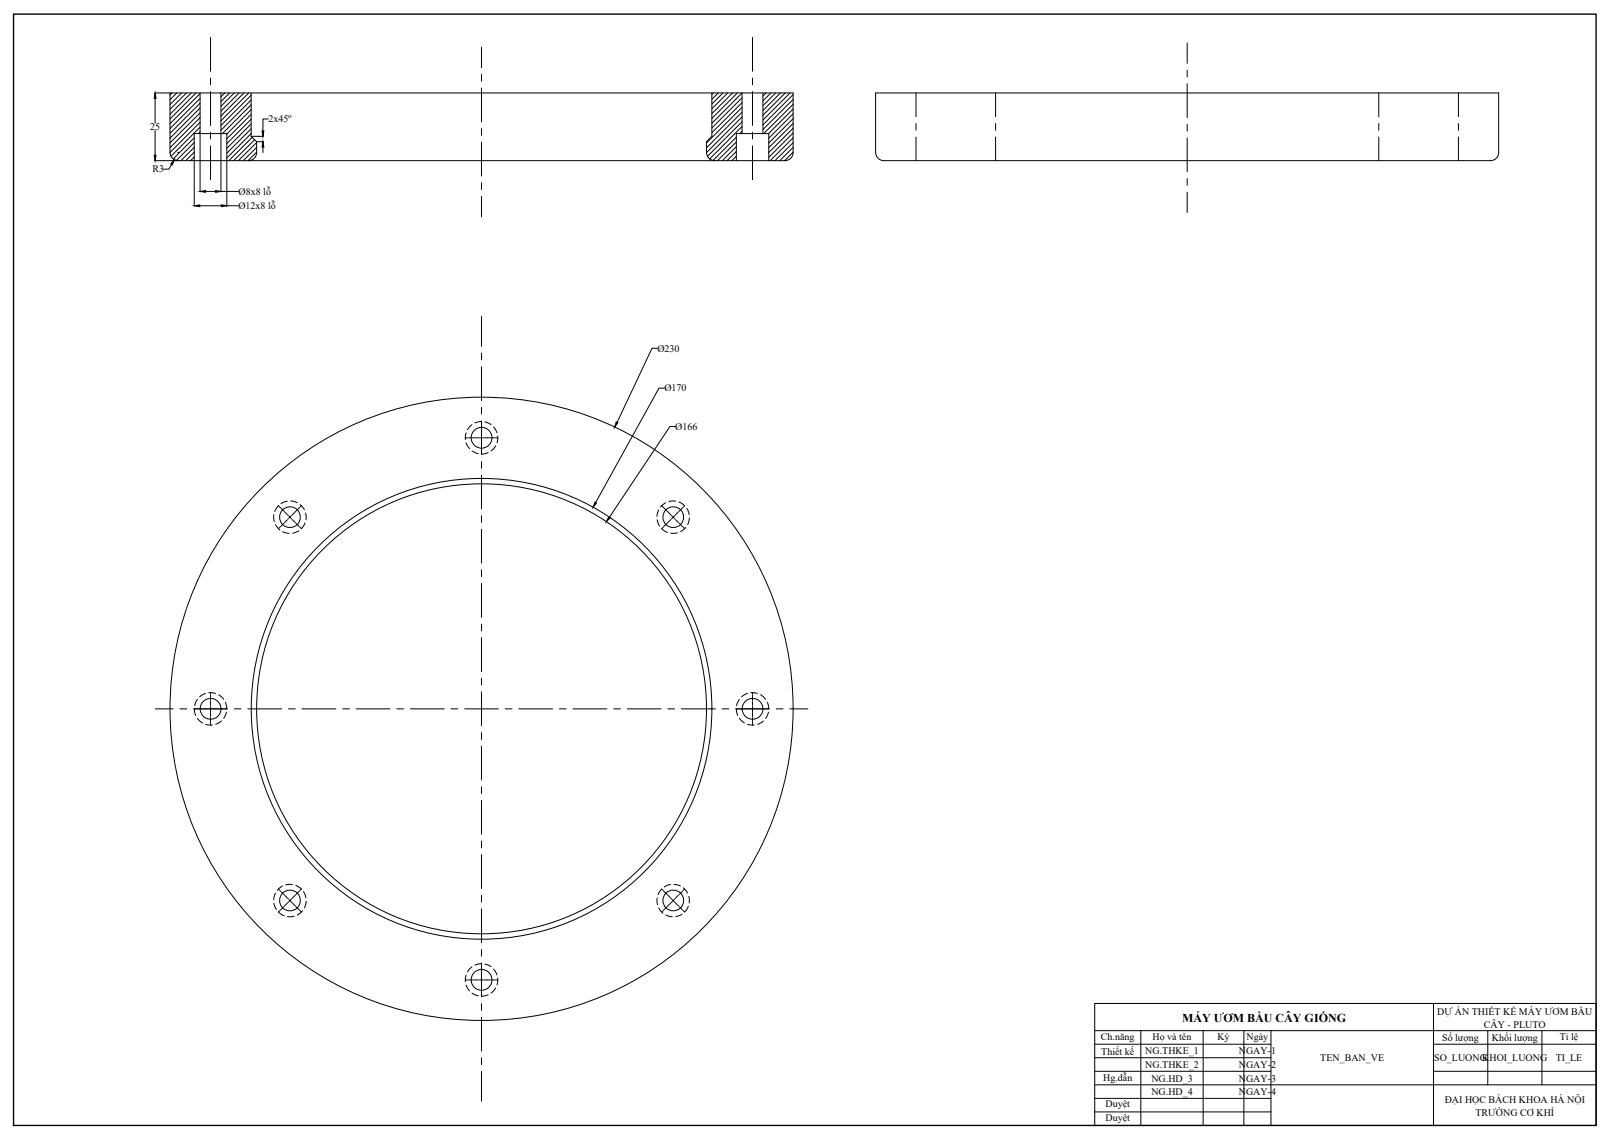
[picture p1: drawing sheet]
<svg xmlns="http://www.w3.org/2000/svg" width="594mm" height="420mm" viewBox="0 0 594 420" stroke-linecap="round" stroke-linejoin="round" font-family="sans-serif">
<!-- layer: gach vat lieu -->
<g fill="none" stroke="#000" stroke-width=".37">
<path d="M63.5 34.3l-.8 .8M65.2 34.3l-2.5 2.5M67 34.3l-4.3 4.3M68.8 34.3l-6.1 6M70.6 34.3l-7.9 7.8M72.3 34.3l-9.6 9.6M73.8 34.5l-11.1 11.1M73.8 36.3l-11.1 11.1M73.8 38.1l-11.1 11.1M73.8 39.8l-11.1 11.2M82.9 34.3l-1.4 1.4M84.7 34.3l-3.2 3.2"/>
<path d="M86.4 34.3l-4.9 4.9M88.2 34.3l-6.7 6.7M90 34.3l-8.5 8.5M91.8 34.3l-10.3 10.2M92.7 35.1l-11.2 11.2M92.7 36.9l-11.2 11.1M92.7 38.7l-10.6 10.6M263.2 34.3l-.5 .5M265 34.3l-2.3 2.3M266.8 34.3l-4.1 4.1M268.5 34.3l-5.8 5.8M270.3 34.3l-7.6 7.6"/>
<path d="M272.1 34.3l-9.4 9.4M273.8 34.3l-11.1 11.2M273.8 36.1l-11.1 11.1M273.8 37.8l-11.1 11.2M273.8 39.6l-13.1 13.1M282.7 34.3l-1.2 1.1M284.4 34.3l-2.9 2.9M286.2 34.3l-4.7 4.7M288 34.3l-6.5 6.4M289.7 34.3l-8.2 8.2M291.5 34.3l-10 10M292.7 34.9l-11.2 11.2"/>
<path d="M292.7 36.7l-11.2 11.1M292.7 38.5l-10.9 10.8M71.7 50.8l-7.8 7.8M71.7 52.6l-6.6 6.6M71.7 54.4l-4.9 4.9M71.7 56.1l-3.2 3.2M71.7 57.9l-1.4 1.4M73.8 41.6l-11.1 11.1M73.8 43.4l-11.1 11.1M73.8 45.1l-11.1 11.2M73.8 46.9l-10.7 10.8M73.8 48.7l-.6 .6"/>
<path d="M92.7 40.4l-9 9M92.7 42.2l-9 9M92.7 44l-9 9M92.7 45.7l-9 9M92.7 47.5l-9 9M92.7 49.3l-9 9M93 50.7l-8.5 8.6M93.9 51.6l-7.7 7.7M94.7 52.6l-6.7 6.7M94.7 54.4l-5 4.9M94.7 56.1l-3.2 3.2M271.7 50.6l-8.6 8.6"/>
<path d="M271.7 52.4l-6.9 6.9M271.7 54.1l-5.2 5.2M271.7 55.9l-3.4 3.4M271.7 57.7l-1.7 1.6M273.8 41.4l-13.1 13.1M273.8 43.1l-13.1 13.2M273.8 44.9l-12.8 12.8M273.8 46.7l-12 12M273.8 48.4l-.8 .9M292.7 40.2l-9.1 9.1M292.7 42l-9 9M292.7 43.8l-9 8.9"/>
<path d="M292.7 45.6l-9 8.9M292.7 47.3l-9 9M292.7 49.1l-9 8.9M292.7 50.8l-8.5 8.5M292.7 52.6l-6.7 6.7M292.7 54.4l-5 4.9M292.7 56.1l-3.2 3.2"/>
</g>
<!-- layer: net dam -->
<g fill="none" stroke="#000" stroke-width=".37">
<path d="M73.8 34.3v15M81.5 34.3v15M92.7 34.3v16l2 2v4a2.98 2.98 0 0 1-3 3M262.7 34.3v16l-2 2v4a2.98 2.98 0 0 0 3 3M273.8 34.3v15M281.5 34.3v15M62.8 56.3a2.98 2.98 0 0 0 3 3h223.8a2.98 2.98 0 0 0 3.1-3v-22h-230v22M71.7 59.3v-10h12v10M271.7 59.3v-10h12v10M323.1 56.3a2.98 2.98 0 0 0 3 3h223.9a2.98 2.98 0 0 0 3-3v-22h-229.9v22M403.9 370.2h185v45h-185zM529 370.2v45"/>
<path d="M403.9 380.2h185M403.9 385.2h65.1M403.9 390.2h65.1M403.9 395.2h65.1M421 380.2v35M443.9 380.2v35M459 380.2v35M469 380.2v35M529 385.2h59.9M529 395.2h59.9M549 380.2v20M569 380.2v20"/>
<path d="M403.9 400.2h185M403.9 405.2h65.1M403.9 410.2h65.1"/>
<circle cx="177.7" cy="161.5" r="3.8"/>
<circle cx="107" cy="190.8" r="3.8"/>
<circle cx="248.4" cy="190.8" r="3.8"/>
<circle cx="77.7" cy="261.5" r="3.8"/>
<circle cx="177.7" cy="261.5" r="115"/>
<circle cx="177.7" cy="261.5" r="85"/>
<circle cx="177.7" cy="261.5" r="83"/>
<circle cx="277.7" cy="261.5" r="3.8"/>
<circle cx="107" cy="332.2" r="3.8"/>
<circle cx="248.4" cy="332.2" r="3.8"/>
<circle cx="177.7" cy="361.5" r="3.8"/>
</g>
<!-- layer: duong tam -->
<g fill="none" stroke="#000" stroke-width=".37">
<path d="M77.7 13.8v12.5M177.7 17.4v7.5M277.7 13.8v12.5M438.1 15.8v7.6M77.7 28.8v2.5M77.7 33.8v12.5M177.7 27.4v2.5M177.7 32.5v12.5M277.7 28.8v2.5M277.7 33.8v12.5M338 34.3v8.8M367.4 34.3v8.8"/>
<path d="M438.1 25.9v2.5M438.1 30.9v12.5M508.8 34.3v8.8M538.1 34.3v8.8M77.7 48.8v2.5M77.7 53.8v12.5M177.7 47.5v2.5M177.7 52.5v12.4M277.7 48.8v2.5M277.7 53.8v12.5M338 45.6v2.4M338 50.5v8.8"/>
<path d="M367.4 45.6v2.4M367.4 50.5v8.8M438.1 45.9v2.5M438.1 50.9v12.5M508.8 45.6v2.4M508.8 50.5v8.8M538.1 45.6v2.4M538.1 50.5v8.8M177.7 67.4v2.5M177.7 72.4v7.6M438.1 65.9v2.5M438.1 70.9v7.5"/>
<path d="M177.7 116.8v11M177.7 130.3v2.5M177.7 135.3v12.4M177.7 150.2v2.5M177.7 155.2v12.5M171.7 161.5h.6M172.6 161.5h.2M173.1 161.5h1.2M174.5 161.5h.3M175 161.5h1.3M176.6 161.5h.2M177 161.5h1.3"/>
<path d="M177.7 170.3v2.5M177.7 175.3v12.4M178.6 161.5h.2M179.1 161.5h1.2M180.6 161.5h.2M181.1 161.5h1.2M182.5 161.5h.3M183 161.5h.7M102.7 186.5l.5 .5M103.2 194.6l-.5 .4M103.3 187.2l.2 .1M103.5 194.2l-.2 .2"/>
<path d="M103.7 187.5l.9 .9M104.6 193.2l-.9 .9M104.8 188.6l.1 .2M104.9 192.8l-.1 .2M105.1 188.9l.9 .9M106 191.8l-.9 .9M106.2 190l.1 .2M106.3 191.4l-.1 .2M106.6 190.3l.8 .9M107.4 190.3l-.8 .9M107.6 191.4l.2 .2M107.8 190l-.2 .2"/>
<path d="M107.9 191.8l.9 .9M108.8 188.9l-.9 .9M109 192.8l.2 .2M109.2 188.6l-.2 .2M109.3 193.2l.9 .9M110.2 187.5l-.9 .9M110.4 194.2l.2 .2M110.6 187.2l-.2 .1M110.8 194.6l.4 .4M111.2 186.5l-.4 .5M177.7 190.2v2.5M177.7 195.2v12.5"/>
<path d="M244.1 186.5l.5 .5M244.6 194.6l-.5 .4M244.8 187.2l.1 .1M244.9 194.2l-.1 .2M245.1 187.5l.9 .9M246 193.2l-.9 .9M246.2 188.6l.2 .2M246.4 192.8l-.2 .2M246.5 188.9l.9 .9M247.4 191.8l-.9 .9M247.6 190l.2 .2M247.8 191.4l-.2 .2"/>
<path d="M247.9 190.3l.9 .9M248.8 190.3l-.9 .9M249 191.4l.2 .2M249.2 190l-.2 .2M249.3 191.8l.9 .9M250.2 188.9l-.9 .9M250.4 192.8l.2 .2M250.6 188.6l-.2 .2M250.8 193.2l.9 .9M251.7 187.5l-.9 .9M251.8 194.2l.2 .2M252 187.2l-.2 .1"/>
<path d="M252.2 194.6l.4 .4M252.6 186.5l-.4 .5M177.7 210.2v2.5M177.7 215.2v12.6M177.7 230.3v2.4M177.7 235.2v12.5M77.7 255.5v.6M77.7 256.4v.2M77.7 256.9v1.2M77.7 258.4v.2M77.7 258.9v1.2M177.7 250.2v2.5"/>
<path d="M177.7 255.2v12.6M277.7 255.5v.6M277.7 256.4v.2M277.7 256.9v1.2M277.7 258.4v.2M277.7 258.9v1.2M57.3 261.5h6.6M66.4 261.5h2.5M71.5 261.5h12.4M77.7 260.4v.2M77.7 260.9v1.2M77.7 262.4v.2"/>
<path d="M77.7 262.8v1.3M77.7 264.4v.2M77.7 264.9v1.2M77.7 266.4v.2M77.7 266.9v.6M86.4 261.5h2.5M91.4 261.5h12.5M106.4 261.5h2.5M111.4 261.5h12.6M126.4 261.5h2.5M131.4 261.5h12.5M146.4 261.5h2.5"/>
<path d="M151.4 261.5h12.5M166.5 261.5h2.5M171.4 261.5h12.5M177.7 270.3v2.5M177.7 275.3v12.4M186.4 261.5h2.5M191.4 261.5h12.5M206.4 261.5h2.5M211.4 261.5h12.5M226.4 261.5h2.5M231.4 261.5h12.5M246.4 261.5h2.5"/>
<path d="M251.4 261.5h12.5M266.4 261.5h2.5M271.4 261.5h12.5M277.7 260.4v.2M277.7 260.9v1.2M277.7 262.4v.2M277.7 262.8v1.3M277.7 264.4v.2M277.7 264.9v1.2M277.7 266.4v.2M277.7 266.9v.6M286.4 261.5h2.5"/>
<path d="M291.4 261.5h6.7M177.7 290.2v2.5M177.7 295.2v12.5M177.7 310.3v2.5M177.7 315.3v12.4M102.7 328l.5 .4M103.2 336l-.5 .4M103.3 328.6l.2 .2M103.5 335.7l-.2 .1M103.7 328.9l.9 .9M104.6 334.6l-.9 .9M104.8 330l.1 .2"/>
<path d="M104.9 334.2l-.1 .2M105.1 330.3l.9 .9M106 333.2l-.9 .9M106.2 331.4l.1 .2M106.3 332.8l-.1 .2M106.6 331.8l.8 .9M107.4 331.8l-.8 .9M107.6 332.8l.2 .2M107.8 331.4l-.2 .2M107.9 333.2l.9 .9M108.8 330.3l-.9 .9M109 334.2l.2 .2"/>
<path d="M109.2 330l-.2 .2M109.3 334.6l.9 .9M110.2 328.9l-.9 .9M110.4 335.7l.2 .1M110.6 328.6l-.2 .2M110.8 336l.4 .4M111.2 328l-.4 .4M177.7 330.2v2.5M177.7 335.2v12.5M244.1 328l.5 .4M244.6 336l-.5 .4M244.8 328.6l.1 .2"/>
<path d="M244.9 335.7l-.1 .1M245.1 328.9l.9 .9M246 334.6l-.9 .9M246.2 330l.2 .2M246.4 334.2l-.2 .2M246.5 330.3l.9 .9M247.4 333.2l-.9 .9M247.6 331.4l.2 .2M247.8 332.8l-.2 .2M247.9 331.8l.9 .9M248.8 331.8l-.9 .9M249 332.8l.2 .2"/>
<path d="M249.2 331.4l-.2 .2M249.3 333.2l.9 .9M250.2 330.3l-.9 .9M250.4 334.2l.2 .2M250.6 330l-.2 .2M250.8 334.6l.9 .9M251.7 328.9l-.9 .9M251.8 335.7l.2 .1M252 328.6l-.2 .2M252.2 336l.4 .4M252.6 328l-.4 .4M177.7 350.2v2.5"/>
<path d="M177.7 355.2v12.5M171.7 361.5h.6M172.6 361.5h.2M173.1 361.5h1.2M174.5 361.5h.3M175 361.5h1.3M176.6 361.5h.2M177 361.5h1.3M177.7 370.2v2.5M177.7 375.2v12.5M178.6 361.5h.2M179.1 361.5h1.2"/>
<path d="M180.6 361.5h.2M181.1 361.5h1.2M182.5 361.5h.3M183 361.5h.7M177.7 390.2v2.5M177.7 395.2v11"/>
</g>
<!-- layer: net dut -->
<g fill="none" stroke="#000" stroke-width=".37">
<path d="M172 159.7l-.3 2.4M174.2 156.7l-1.7 1.8M177.7 155.5l-2.5 .5M178.9 155.6l2.3 1M182.1 157.5l1.3 2.1M172 163.4l1.3 2.1M174.2 166.4l2.3 .9M180.1 167l-2.4 .5M182.9 164.5l-1.7 1.8M183.6 160.9l-.2 2.4M101 189.9l.2 2.5M101.6 193.5l1.7 2"/>
<path d="M102.7 186.6l-1.3 2.1M104.3 196.1l2.4 .7M106 184.9l-2.3 .9M107.3 184.8l2.4 .7M110.3 195.8l-2.4 .9M110.7 186.1l1.6 1.9M112.6 192.9l-1.4 2.1M112.7 189.2l.2 2.5M242.5 191.8l.9 2.3M243 188.1l-.6 2.4M244.1 195l2.2 1.4M245.7 185.5l-2 1.5"/>
<path d="M249.3 184.9l-2.5 .1M249.9 196.6l-2.4 .1M250.5 185.2l2.1 1.3M253.1 194.6l-2 1.5M253.4 187.5l.9 2.3M254.4 191.1l-.7 2.4M72.9 258l-1.1 2.3M75.8 255.8l-2.1 1.2M77 255.5l2.5 .3M80.7 256.3l1.8 1.7M83.1 259l.6 2.5M272.8 258l-1 2.3"/>
<path d="M275.8 255.8l-2.2 1.2M277 255.5l2.5 .3M280.6 256.3l1.9 1.6M283.1 259l.6 2.5M71.7 261.5l.5 2.4M72.9 265l1.8 1.7M75.9 267.2l2.5 .3M81.7 265.9l-2.1 1.3M83.6 262.7l-1.1 2.3M271.7 261.5l.5 2.4M272.8 265l1.9 1.7M275.8 267.2l2.5 .3"/>
<path d="M281.7 265.9l-2.2 1.3M283.5 262.7l-1 2.3M101 333.2l1 2.3M101.6 329.5l-.6 2.4M102.7 336.5l2.2 1.3M104.3 326.9l-2 1.5M107.9 326.3l-2.5 .1M108.5 338l-2.5 .1M109.1 326.6l2.1 1.4M111.6 336l-1.9 1.5M112 328.9l.9 2.3M113 332.5l-.7 2.4"/>
<path d="M242.5 331.3l.1 2.5M243.1 334.9l1.5 1.9M244.1 328l-1.3 2.1M245.7 337.5l2.4 .7M247.4 326.3l-2.3 .9M248.7 326.2l2.4 .7M251.7 337.2l-2.4 .9M252.1 327.5l1.6 1.9M254 334.3l-1.4 2.1M254.2 330.6l.1 2.5M172 359.7l-.3 2.4M174.2 356.7l-1.7 1.8"/>
<path d="M177.7 355.5l-2.4 .5M178.9 355.6l2.3 1M182.1 357.5l1.2 2.1M172 363.3l1.2 2.2M174.2 366.4l2.2 .9M180.1 366.9l-2.4 .6M182.9 364.4l-1.7 1.9M183.6 360.8l-.2 2.5"/>
</g>
<!-- layer: LIENDAM -->
<path d="M5 5.2h583.9v410h-583.9z" fill="none" stroke="#000" stroke-width=".51"/>
<!-- layer: kich thuoc -->
<g fill="none" stroke="#000" stroke-width=".37">
<path d="M57.1 34.3h5.6M57.2 36.3v9.1M57.1 59.3h8.6M57.2 48.1v9.2M65.7 56.3h.1M65.7 56.2v.2M71.7 59.4v16.7M73.8 49.4v21.4M81.5 49.4v21.4M83.7 59.4v16.7M92.8 50.3h4.4M94.7 52.3h2.5"/>
<path d="M97 54.3v2M99 43.9h-2v4.4M63.3 60.7l-1 1.7h-2M73.7 75.9h8M75.8 70.6h3.7M81.5 70.6h6.6M83.7 75.9h4.3M242.6 128.5h-2l-12.9 27.3M245.2 143.2h-2l-23.4 42.2M249.2 157.4h-2l-22.3 33.4M177.6 261.5h.2M177.7 261.4v.2"/>
</g>
<path d="M57.2 34.3l.4 2h-.7zM56.9 57.3h.7l-.4 2zM97 52.3l.4 2h-.7zM96.7 48.3h.7l-.4 2zM64.3 58.9l-.7 1.9-.6-.3zM71.7 75.9l2-.3v.6zM73.8 70.6l2-.3v.7zM79.5 70.3l2 .3-2 .4zM81.7 75.6l2 .3-2 .3zM227.4 155.6l.6 .3-1.2 1.7zM219.5 185.2l.6 .3-1.2 1.6zM224.6 190.6l.6 .4-1.4 1.4z" fill="#000" stroke="#000" stroke-width=".37"/>
<text font-size="4.4" x="436.2" y="377.1">MÁY ƯƠM BẦU CÂY GIỐNG</text>
<g font-size="3.7">
<text x="99" y="45.1">2x45</text>
<text x="55.5" y="48">25</text>
<text x="56.3" y="63.6">R3</text>
<text x="88" y="71.8">Ø8x8 lỗ</text>
<text x="88" y="77.1">Ø12x8 lỗ</text>
<text x="242.6" y="129.7">Ø230</text>
<text x="245.2" y="144.4">Ø170</text>
<text x="249.2" y="158.6">Ø166</text>
<text x="530.4" y="374.4">DỰ ÁN THIẾT KẾ MÁY ƯƠM BẦU</text>
<text x="406.2" y="383.6">Ch.năng</text>
<text x="425.3" y="383.6">Họ và tên</text>
<text x="449.2" y="383.5">Ký</text>
<text x="460" y="383.5">Ngày</text>
<text x="532.1" y="383.9">Số lượng</text>
<text x="547.6" y="379.3">CÂY - PLUTO</text>
<text x="550.5" y="383.9">Khối lượng</text>
<text x="575.5" y="383.7">Tỉ lệ</text>
<text x="406.4" y="389.3">Thiết kế</text>
<text x="422.6" y="388.9">NG.THKE_1</text>
<text x="457.1" y="388.9">NGAY-1</text>
<text x="422.6" y="393.9">NG.THKE_2</text>
<text x="457.1" y="393.9">NGAY-2</text>
<text x="487.2" y="391.4">TEN_BAN_VE</text>
<text x="529.2" y="391.4">SO_LUONG</text>
<text x="546.9" y="391.4">KHOI_LUONG</text>
<text x="574" y="391.4">TI_LE</text>
<text x="407.1" y="398.9">Hg.dẫn</text>
<text x="424.9" y="398.9">NG.HD_3</text>
<text x="457.1" y="398.9">NGAY-3</text>
<text x="424.9" y="403.9">NG.HD_4</text>
<text x="457.1" y="403.9">NGAY-4</text>
<text x="533.1" y="406.8">ĐẠI HỌC BÁCH KHOA HÀ NỘI</text>
<text x="407.9" y="408.5">Duyệt</text>
<text x="407.9" y="413.5">Duyệt</text>
<text x="544.4" y="411.7">TRƯỜNG CƠ KHÍ</text>
</g>
<text font-size="2.6" x="106.3" y="43.6">o</text>
</svg>
